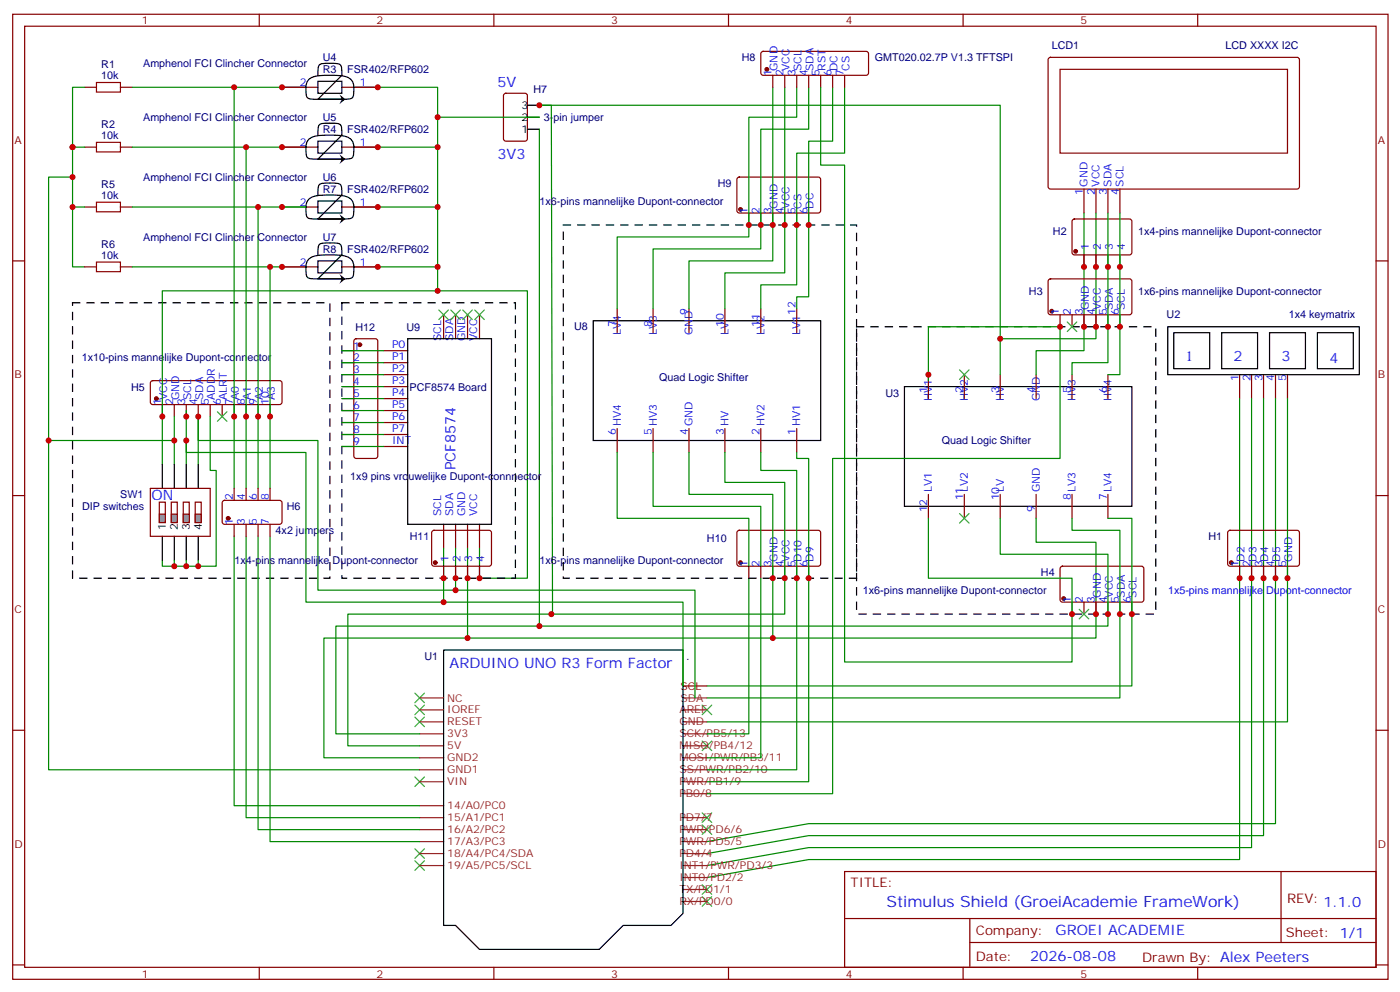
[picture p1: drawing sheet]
<svg xmlns="http://www.w3.org/2000/svg" width="413mm" height="292mm" viewBox="0 0 413 292" stroke-linecap="round" stroke-linejoin="round" font-family="sans-serif">
<g fill="none" stroke="#870000" stroke-width=".35">
<path d="M3.7 4.2h405.4v284.3h-405.4zM7.3 7.7h398.3v277.3h-398.3zM76.4 4.2v3.5M145.6 4.2v3.5M214.7 4.2v3.5M283.8 4.2v3.5M309.1 17.1l.5-.2 72.9 .1 .5 .6-.1 37.7-.6 .4-73-.1-.4-.6v-37.4zM353 4.2v3.5M24.9 25.7h3.5M35.5 25.7h3.5M83.1 25.7h10.6M100.8 25.7h10.5"/>
<path d="M312.4 20.4h67v24.7h-67zM24.9 43.4h3.5M35.5 43.4h3.5M83.1 43.4h10.6M100.8 43.4h10.5M319.5 55.7v7.1M323 55.7v7.1M326.5 55.7v7.1M330.1 55.7v7.1M3.7 76.9h3.6M24.9 61h3.5M24.9 78.6h3.5"/>
<path d="M35.5 61h3.5M35.5 78.6h3.5M83.1 61h10.6M83.1 78.6h10.6M100.8 61h10.5M100.8 78.6h10.5M316.2 64.7l.5-.2 16.5 .1 .4 .6-.1 9.5-.6 .4-16.5-.1-.5-.6v-9.2zM319.5 75.1v3.5M323 75.1v3.5M326.5 75.1v3.5M330.1 75.1v3.5M405.6 76.9h3.5"/>
<path d="M309.1 82.4l.5-.2h23.6l.4 .7-.1 9.4-.6 .4h-23.6l-.4-.7v-9.1zM312.4 92.7v3.6M315.9 92.7v3.6M319.5 92.7v3.6M323 92.7v3.6M326.5 92.7v3.6M330.1 92.7v3.6M44.5 112.4l.5-.3h37.4l.5 .3 .2 .5v5.6l-.2 .5-.5 .2h-37.4l-.5-.2-.2-.5v-5.6zM47.8 119.2v3.5M51.4 119.2v3.5M54.9 119.2v3.5M58.4 119.2v3.5"/>
<path d="M61.9 119.2v3.5M65.5 119.2v3.5M69 119.2v3.5M72.5 119.2v3.5M76.1 119.2v3.5M79.6 119.2v3.5M273.6 110.4v7M284.2 110.4v7M294.8 110.4v7M305.4 110.4v7M315.9 110.4v7M326.5 110.4v7"/>
<path d="M365.3 110.4v7M368.9 110.4v7M372.4 110.4v7M375.9 110.4v7M379.4 110.4v7M3.7 146h3.6M44.3 143.9h17.6v14.1h-17.6zM50.5 148h1.7v6h-1.7zM273.6 145.7v7M284.2 145.7v7M294.8 145.7v7M305.4 145.7v7"/>
<path d="M315.9 145.7v7M326.5 145.7v7M362 156.5l.5-.3 20 .1 .5 .7-.1 9.4-.6 .4h-20.1l-.4-.7v-9.1zM405.6 146h3.5M312.7 167l.4-.2 23.6 .1 .4 .6-.1 9.5-.6 .4-23.5-.1-.5-.6v-9.2zM315.9 177.4v3.5M319.5 177.4v3.5M323 177.4v3.5M326.5 177.4v3.5M330.1 177.4v3.5M333.6 177.4v3.5M365.3 166.8v3.6"/>
<path d="M368.9 166.8v3.6M372.4 166.8v3.6M375.9 166.8v3.6M379.4 166.8v3.6M3.7 215.2h3.6M405.6 215.2h3.5M248.9 256.8h156.7v28.2h-156.7zM377.5 256.8l.1 20.9M249 270.6h156.4M285.8 277.7h119.6M285.8 270.6v14.1M3.7 284.3h3.6"/>
<path d="M76.4 285v3.5M145.6 285v3.5M214.7 285v3.5M283.8 285v3.5M353 285v3.5M405.6 284.3h3.5"/>
</g>
<path d="M28.4 24.3h7.1v2.8h-7.1zM28.4 41.9h7.1v2.9h-7.1zM28.4 59.6h7.1v2.8h-7.1zM28.4 77.2h7.1v2.8h-7.1z" fill="none" stroke="#a10000" stroke-width=".35"/>
<g fill="none" stroke="#000" stroke-width=".35">
<path d="M91 23.4a8.8 8.8 0 0 1 6.2-1.2l3.1 .1a3.6 3.6 0 0 1 4 4.6 1.85 1.85 0 0 1-.5 1.9 1.85 1.85 0 0 1-1.9 .4h-8.2a4.9 4.9 0 0 1-3.1-.4 6.1 6.1 0 0 1 .4-5.4zM93.7 24h7.1v3.5h-7.1zM93.7 22.2a4.9 4.9 0 0 1 .4-3.1 11 11 0 0 1 6.2 0 4.9 4.9 0 0 1 .5 3.1l-7.1 7h7.1M93.7 39.8a4.9 4.9 0 0 1 .4-3.1 11 11 0 0 1 6.2 0 4.9 4.9 0 0 1 .5 3.1l-7.1 7.1h7.1M91 41a8.8 8.8 0 0 1 6.2-1.2l3.1 .1a3.6 3.6 0 0 1 4 4.6 1.85 1.85 0 0 1-.5 1.9 1.85 1.85 0 0 1-1.9 .5h-8.2a4.9 4.9 0 0 1-3.1-.5 6.1 6.1 0 0 1 .4-5.4zM91 58.7a8.8 8.8 0 0 1 6.2-1.2l3.1 .1a3.6 3.6 0 0 1 4 4.6 1.85 1.85 0 0 1-.5 1.9 1.85 1.85 0 0 1-1.9 .4h-8.2a4.9 4.9 0 0 1-3.1-.4 6.1 6.1 0 0 1 .4-5.4zM93.7 41.6h7.1v3.5h-7.1zM93.7 59.2h7.1v3.6h-7.1zM93.7 57.5a4.9 4.9 0 0 1 .4-3.1 11 11 0 0 1 6.2 0 4.9 4.9 0 0 1 .5 3.1l-7.1 7h7.1M91 76.3a8.8 8.8 0 0 1 6.2-1.2l3.1 .1a3.6 3.6 0 0 1 4 4.6 1.85 1.85 0 0 1-.5 1.9 1.85 1.85 0 0 1-1.9 .5h-8.2a4.9 4.9 0 0 1-3.1-.5 6.1 6.1 0 0 1 .4-5.4zM93.7 76.9h7.1v3.5h-7.1zM93.7 75.1a4.9 4.9 0 0 1 .4-3.1 11 11 0 0 1 6.2 0 4.9 4.9 0 0 1 .5 3.1l-7.1 7.1h7.1"/>
<path d="M344.2 96.3h56.4v14.1h-56.4zM345.9 98h10.6v10.6h-10.6zM360 98h10.6v10.6h-10.6zM374.2 98h10.5v10.6h-10.5zM388.3 98h10.6v10.6h-10.6zM266.6 113.9h67v35.3h-67zM47.8 136.8v7.1M51.4 136.8v7.1M54.9 136.8v7.1M58.4 136.8v7.1M47.8 158v7.1M51.4 158v7.1"/>
<path d="M54.9 158v7.1M58.4 158v7.1M130.7 191.5h70.6v77.6l-3.5 3.6h-14.1l-7.1 7h-35.3l-7-7h-3.6z"/>
</g>
<path d="M100 27.8l1.8 1.4-1.8 1.5 .8-1.5zM100 45.5l1.8 1.4-1.8 1.4 .8-1.4zM100 63.1l1.8 1.4-1.8 1.4 .8-1.4zM100 80.8l1.8 1.4-1.8 1.4 .8-1.4z" fill="#000"/>
<g fill="none" stroke="#008700" stroke-width=".35">
<path d="M24.9 25.7h-3.5v52.9h3.5M39 25.7h51.2M69 25.7v118.2M104.3 25.7h24.7v17.7h-24.7M159 31h135.8v79.4M21.4 52.2h-7.1v174.6h109.4M21.4 43.4h3.5M39 43.4h51.2M72.5 43.4v100.5M129 43.4v17.6M21.4 61h3.5M39 78.6h51.2"/>
<path d="M76.1 61v82.9M79.6 78.6v65.3M104.3 61h24.7v17.6h-24.7M129 78.6v7.1h-81.2v51.1M319.5 62.8v40.5h-14.1v7.1M323 62.8v37h-28.2M365.3 117.4v135.9h-127l-29.9 5.3M368.9 117.4v132.3h-130.6l-29.9 5.3M372.4 117.4v128.8h-134.1l-29.9 5.3M375.9 117.4v125.3h-137.6l-29.9 5.3M379.4 117.4v95.3h-171M51.4 122.7v7.1h-37.1"/>
<path d="M51.4 129.8v7M54.9 121v15.8M58.4 122.7v14.1M61.9 122.7v15.9h1.8v28.2h-15.9v-1.7M305.4 152.7v7.1h17.6v28.2h-227.5v35.3h28.2M315.9 152.7v3.5h14.2v49.4h-121.7M326.5 152.7h7.1v49.4h-125.2"/>
</g>
<path d="M21.4 89.2h75.8v81.2h-75.8zM252.4 96.3h88.2v84.6h-88.2z" fill="none" stroke="#000" stroke-width=".35" stroke-dasharray="2.1 2.1"/>
<g fill="#870000" stroke="#870000" stroke-width=".35">
<circle cx="362.9" cy="165.8" r=".53"/>
<circle cx="317" cy="74" r=".53"/>
<circle cx="310" cy="91.7" r=".53"/>
<circle cx="313.5" cy="176.4" r=".53"/>
<circle cx="46.1" cy="117.4" r=".53"/>
</g>
<g fill="none" stroke="#3c3" stroke-width=".35">
<path d="M314.5 94.9l2.9 2.8M317.4 94.9l-2.9 2.8M282.8 109l2.8 2.8M285.6 109l-2.8 2.8M64.1 121.3l2.8 2.8M66.9 121.3l-2.8 2.8M282.8 151.3l2.8 2.8M285.6 151.3l-2.8 2.8M318.1 179.5l2.8 2.9M320.9 179.5l-2.8 2.9M122.3 204.2l2.8 2.8M122.3 207.8l2.8 2.8"/>
<path d="M122.3 211.3l2.8 2.8M125.1 204.2l-2.8 2.8M125.1 207.8l-2.8 2.8M125.1 211.3l-2.8 2.8M206.9 207.8l2.9 2.8M206.9 218.3l2.9 2.9M209.8 207.8l-2.9 2.8M209.8 218.3l-2.9 2.9M122.3 228.9l2.8 2.8M125.1 228.9l-2.8 2.8M206.9 239.5l2.9 2.8M209.8 239.5l-2.9 2.8"/>
<path d="M122.3 250.1l2.8 2.8M122.3 253.6l2.8 2.8M125.1 250.1l-2.8 2.8M125.1 253.6l-2.8 2.8M206.9 243l2.9 2.9M209.8 243l-2.9 2.9M206.9 260.7l2.9 2.8M206.9 264.2l2.9 2.8M209.8 260.7l-2.9 2.8M209.8 264.2l-2.9 2.8"/>
</g>
<g fill="none" stroke="#8c2424" stroke-width=".35">
<path d="M123.7 219.7h7M123.7 216.2h7M123.7 212.7h7M123.7 209.2h7M123.7 205.6h7M201.3 219.7h7.1M201.3 216.2h7.1M201.3 212.7h7.1M201.3 209.2h7.1M123.7 230.3h7M123.7 226.8h7M123.7 223.3h7"/>
<path d="M123.7 237.4h7M201.3 233.9h7.1M201.3 230.3h7.1M201.3 226.8h7.1M201.3 223.3h7.1M123.7 255h7M123.7 251.5h7M123.7 248h7M123.7 244.4h7M123.7 240.9h7M201.3 258.6h7.1M201.3 255h7.1"/>
<path d="M201.3 251.5h7.1M201.3 248h7.1M201.3 244.4h7.1M201.3 240.9h7.1M201.3 265.6h7.1M201.3 262.1h7.1"/>
</g>
<path d="M201.3 205.6h7.1" fill="none" stroke="#933" stroke-width=".35"/>
<path d="M201.3 202.1h7.1" fill="none" stroke="#900" stroke-width=".35"/>
<path d="M50.5 151.5h1.7v2.5h-1.7z" fill="#999" stroke="#870000" stroke-width=".35"/>
<path d="M54 148h1.8v6h-1.8z" fill="none" stroke="#870000" stroke-width=".35"/>
<path d="M54 151.5h1.8v2.5h-1.8z" fill="#999" stroke="#870000" stroke-width=".35"/>
<path d="M57.5 148h1.8v6h-1.8z" fill="none" stroke="#870000" stroke-width=".35"/>
<path d="M57.5 151.5h1.8v2.5h-1.8z" fill="#999" stroke="#870000" stroke-width=".35"/>
<path d="M47 148h1.7v6h-1.7z" fill="none" stroke="#870000" stroke-width=".35"/>
<path d="M47 151.5h1.7v2.5h-1.7z" fill="#999" stroke="#870000" stroke-width=".35"/>
<g fill="none" stroke="#008700" stroke-width=".35">
<path d="M129 34.5h30M159 31h3.5l.3 149.9h-60.3v38.8h21.2M159 38.1v146.4M227.8 25.7v51.2h-24.7v14.1M231.3 25.7v54.7h-17.7v10.6M234.8 25.7v8.8h-14.1v35.3h-38.8v21.2M238.3 25.7v12.4h-14.1v35.2h-31.7v17.7M241.9 25.7v22.9h7v146.5h67v-24.7h-42.3v-17.7M245.4 25.7v15.9h-7.1v45.9h-3.5v3.5M248.9 25.7v19.4h-14.1v38.8h-10.6v7.1M39 61h51.2M326.5 62.8v44.1h-10.6v3.5"/>
<path d="M330.1 62.8v47.6h-3.6M129 85.7h26.4v84.7h-14.1v-8.9M100.8 103.3h12.3M100.8 106.9h12.3M100.8 110.4h12.3M100.8 113.9h12.3M100.8 117.4h12.3M273.6 112.1v-15.8h38.8v38.8h-67v98.8h-37M54.9 129.8v3.5h35.3v44.1h111.1v24.7M58.4 122.7v7.1h35.3v44.1h111.1v31.7M100.8 121h12.3M100.8 124.5h12.3"/>
<path d="M100.8 128h12.3M100.8 131.6h12.3M181.9 133.3v19.4h38.8v14.1M192.5 133.3v15.9h31.7v17.6M203.1 133.3v12.4h24.7v42.3M213.6 133.3v8.8h17.7v38.8h-68.8M224.2 133.3v5.3h10.6v88.2h-26.4M234.8 133.3v1.8h3.5v95.2h-29.9M69 158v79.4h54.7M72.5 158v82.9h51.2M76.1 158v86.4h47.6M79.6 158v90h44.1"/>
<path d="M294.8 152.7v10.6h31.7v21.2h-227.5v31.7h24.7M51.4 165.1v1.7M54.9 165.1v1.7M58.4 165.1v1.7M130.7 161.5v15.9M134.3 161.5v12.4M137.8 161.5v26.5M220.7 170.4v45.8h-12.3M224.2 170.4v52.9h-15.8"/>
</g>
<g fill="none" stroke="#870000" stroke-width=".35">
<path d="M224.5 15.3l.4-.2h30.4l.5 .2 .2 .5v5.7l-.3 .5-.4 .2h-30.4l-.5-.2-.2-.5v-5.7zM148.6 27.7l.5-.2h5.6l.7 .4v13l-.4 .6-5.9 .1-.7-.5v-12.9zM227.8 22.2v3.5M231.3 22.2v3.5M234.8 22.2v3.5M238.3 22.2v3.5M241.9 22.2v3.5M245.4 22.2v3.5M248.9 22.2v3.5M217.4 52.4l.5-.2h23.5l.5 .7-.1 9.4-.6 .5-23.6-.1-.4-.6v-9.2zM220.7 62.8v3.5M224.2 62.8v3.5"/>
<path d="M227.8 62.8v3.5M231.3 62.8v3.5M234.8 62.8v3.5M238.3 62.8v3.5M130.7 92.7v7.1M134.3 92.7v7.1M137.8 92.7v7.1M141.3 92.7v7.1M181.9 91v7M192.5 91v7M203.1 91v7M213.6 91v7"/>
<path d="M224.2 91v7M234.8 91v7M100.8 117.4h3.5M100.8 113.9h3.5M100.8 110.4h3.5M100.8 106.9h3.5M100.8 103.3h3.5M104.5 100l.5-.2h5.6l.5 .2 .2 .5v33.9l-.2 .5-.5 .2h-5.6l-.5-.3-.2-.4v-33.9zM113.1 117.4h7.1M113.1 113.9h7.1M113.1 110.4h7.1M113.1 106.9h7.1"/>
<path d="M113.1 103.3h7.1M100.8 131.6h3.5M100.8 128h3.5M100.8 124.5h3.5M100.8 121h3.5M113.1 131.6h7.1M113.1 128h7.1M113.1 124.5h7.1M113.1 121h7.1M181.9 126.3v7M192.5 126.3v7M203.1 126.3v7"/>
<path d="M213.6 126.3v7M224.2 126.3v7M234.8 126.3v7M65.7 147.6l.5-.2 16.5 .1 .4 .6-.1 6-.6 .4-16.5-.1-.4-.6v-5.7zM69 143.9v3.5M69 154.5v3.5M72.5 143.9v3.5M72.5 154.5v3.5M76.1 143.9v3.5M76.1 154.5v3.5M79.6 143.9v3.5M79.6 154.5v3.5"/>
<path d="M127.4 156.5l.5-.3 16.5 .1 .5 .7-.1 9.4-.7 .4h-16.5l-.4-.7v-9.1zM130.7 154.5v7M134.3 154.5v7M137.8 154.5v7M141.3 154.5v7M217.4 156.5l.5-.3 23.5 .1 .5 .7-.1 9.4-.6 .4h-23.6l-.4-.7v-9.1zM130.7 166.8v3.6M134.3 166.8v3.6M137.8 166.8v3.6M141.3 166.8v3.6M220.7 166.8v3.6M224.2 166.8v3.6"/>
<path d="M227.8 166.8v3.6M231.3 166.8v3.6M234.8 166.8v3.6M238.3 166.8v3.6"/>
</g>
<g fill="#870000" stroke="#870000" stroke-width=".35">
<circle cx="67.2" cy="152.7" r=".53"/>
<circle cx="218.2" cy="61.7" r=".53"/>
<circle cx="218.2" cy="165.8" r=".53"/>
<circle cx="226" cy="20.4" r=".53"/>
<circle cx="128.3" cy="165.8" r=".53"/>
<circle cx="106" cy="101.6" r=".53"/>
</g>
<path d="M155.4 31h3.6M155.4 38.1h3.6M155.4 34.5h3.6M120.2 99.8h24.7v54.7h-24.7zM174.8 94.5h67.1v35.3h-67.1z" fill="none" stroke="#000" stroke-width=".35"/>
<path d="M166 66.3h86.4v104.1h-86.4zM100.8 89.2h51.1v81.2h-51.1z" fill="none" stroke="#000" stroke-width=".35" stroke-dasharray="2.1 2.1"/>
<path d="M129.3 91.3l2.9 2.9M132.2 91.3l-2.9 2.9M132.9 91.3l2.8 2.9M135.7 91.3l-2.8 2.9M136.4 91.3l2.8 2.9M139.2 91.3l-2.8 2.9M139.9 91.3l2.8 2.9M142.7 91.3l-2.8 2.9" fill="none" stroke="#3c3" stroke-width=".35"/>
<g fill="#c00">
<circle cx="379.4" cy="170.4" r=".88"/>
<circle cx="375.9" cy="170.4" r=".88"/>
<circle cx="372.4" cy="170.4" r=".88"/>
<circle cx="368.9" cy="170.4" r=".88"/>
<circle cx="365.3" cy="170.4" r=".88"/>
<circle cx="21.4" cy="43.4" r=".88"/>
<circle cx="21.4" cy="61" r=".88"/>
<circle cx="319.5" cy="96.3" r=".88"/>
<circle cx="294.8" cy="99.8" r=".88"/>
<circle cx="51.4" cy="166.8" r=".88"/>
<circle cx="58.4" cy="166.8" r=".88"/>
<circle cx="54.9" cy="166.8" r=".88"/>
<circle cx="159" cy="31" r=".88"/>
<circle cx="333.6" cy="180.9" r=".88"/>
<circle cx="330.1" cy="180.9" r=".88"/>
<circle cx="326.5" cy="180.9" r=".88"/>
<circle cx="323" cy="180.9" r=".88"/>
<circle cx="234.8" cy="170.4" r=".88"/>
<circle cx="238.3" cy="170.4" r=".88"/>
<circle cx="162.5" cy="180.9" r=".88"/>
<circle cx="231.3" cy="170.4" r=".88"/>
<circle cx="227.8" cy="188" r=".88"/>
<circle cx="227.8" cy="170.4" r=".88"/>
<circle cx="220.7" cy="66.3" r=".88"/>
<circle cx="224.2" cy="66.3" r=".88"/>
<circle cx="227.8" cy="66.3" r=".88"/>
<circle cx="231.3" cy="66.3" r=".88"/>
<circle cx="234.8" cy="66.3" r=".88"/>
<circle cx="238.3" cy="66.3" r=".88"/>
<circle cx="315.9" cy="180.9" r=".88"/>
<circle cx="312.4" cy="96.3" r=".88"/>
<circle cx="273.6" cy="110.4" r=".88"/>
<circle cx="326.5" cy="96.3" r=".88"/>
<circle cx="330.1" cy="96.3" r=".88"/>
<circle cx="319.5" cy="78.6" r=".88"/>
<circle cx="326.5" cy="78.6" r=".88"/>
<circle cx="330.1" cy="78.6" r=".88"/>
<circle cx="323" cy="78.6" r=".88"/>
<circle cx="323" cy="96.3" r=".88"/>
<circle cx="111.3" cy="25.7" r=".88"/>
<circle cx="83.1" cy="25.7" r=".88"/>
<circle cx="111.3" cy="43.4" r=".88"/>
<circle cx="83.1" cy="43.4" r=".88"/>
<circle cx="111.3" cy="61" r=".88"/>
<circle cx="83.1" cy="61" r=".88"/>
<circle cx="111.3" cy="78.6" r=".88"/>
<circle cx="83.1" cy="78.6" r=".88"/>
<circle cx="79.6" cy="122.7" r=".88"/>
<circle cx="76.1" cy="122.7" r=".88"/>
<circle cx="72.5" cy="122.7" r=".88"/>
<circle cx="69" cy="122.7" r=".88"/>
<circle cx="54.9" cy="122.7" r=".88"/>
<circle cx="47.8" cy="122.7" r=".88"/>
<circle cx="129" cy="43.4" r=".88"/>
<circle cx="129" cy="61" r=".88"/>
<circle cx="14.3" cy="129.8" r=".88"/>
<circle cx="159" cy="184.5" r=".88"/>
<circle cx="137.8" cy="188" r=".88"/>
<circle cx="134.3" cy="173.9" r=".88"/>
<circle cx="130.7" cy="177.4" r=".88"/>
<circle cx="129" cy="34.5" r=".88"/>
<circle cx="21.4" cy="52.2" r=".88"/>
<circle cx="69" cy="25.7" r=".88"/>
<circle cx="79.6" cy="78.6" r=".88"/>
<circle cx="76.1" cy="61" r=".88"/>
<circle cx="72.5" cy="43.4" r=".88"/>
<circle cx="129" cy="78.6" r=".88"/>
<circle cx="129" cy="85.7" r=".88"/>
<circle cx="54.9" cy="129.8" r=".88"/>
<circle cx="58.4" cy="122.7" r=".88"/>
<circle cx="51.4" cy="129.8" r=".88"/>
<circle cx="137.8" cy="170.4" r=".88"/>
<circle cx="134.3" cy="170.4" r=".88"/>
<circle cx="130.7" cy="170.4" r=".88"/>
<circle cx="141.3" cy="170.4" r=".88"/>
</g>
<text font-size="4.6" fill="#00f" x="261.3" y="267.4">Stimulus Shield (GroeiAcademie FrameWork)</text>
<g font-size="4.2" fill="#00f">
<text x="146.6" y="25.7">5V</text>
<text x="146.6" y="46.9">3V3</text>
<text x="349.5" y="106.4">1</text>
<text x="363.6" y="106.4">2</text>
<text x="377.7" y="106.4">3</text>
<text x="391.8" y="106.9">4</text>
<text x="134.3" y="138.6" transform="rotate(-90 134.3 138.6)">PCF8574</text>
<text x="44.7" y="147.4">ON</text>
<text x="132.5" y="196.8">ARDUINO UNO R3 Form Factor</text>
<text x="390" y="267.4">1.1.0</text>
<text x="311.1" y="275.6">GROEI ACADEMIE</text>
<text x="303.6" y="283.2">2026-08-08</text>
</g>
<g font-size="3.9" fill="#800">
<text x="250.7" y="261.4">TITLE:</text>
<text x="379.3" y="266">REV:</text>
<text x="287.6" y="275.6">Company:</text>
<text x="379" y="276.2">Sheet: 1/1</text>
<text x="287.6" y="283.2">Date:</text>
<text x="336.6" y="283.3">Drawn By: Alex Peeters</text>
</g>
<g font-size="3.2" fill="#800">
<text x="41.8" y="7.2">1</text>
<text x="111" y="7.2">2</text>
<text x="180.1" y="7.2">3</text>
<text x="249.3" y="7.2">4</text>
<text x="318.4" y="7.2">5</text>
<text x="4.3" y="42.3">A</text>
<text x="406.1" y="42.3">A</text>
<text x="4.3" y="111.4">B</text>
<text x="406.1" y="111.4">B</text>
<text x="4.3" y="180.6">C</text>
<text x="406.1" y="180.6">C</text>
<text x="4.3" y="249.7">D</text>
<text x="406.1" y="249.7">D</text>
<text x="41.8" y="288">1</text>
<text x="111" y="288">2</text>
<text x="180.1" y="288">3</text>
<text x="249.3" y="288">4</text>
<text x="318.4" y="288">5</text>
</g>
<g font-size="3.2" fill="#000080">
<text x="310" y="14.4">LCD1</text>
<text x="361.2" y="14.4">LCD XXXX I2C</text>
<text x="29.9" y="23.2">10k</text>
<text x="29.9" y="20.1">R1</text>
<text x="42.2" y="19.7">Amphenol FCI Clincher Connector</text>
<text x="95.1" y="21.6">R3</text>
<text x="95.1" y="18">U4</text>
<text x="102.3" y="21.6">FSR402/RFP602</text>
<text x="218.6" y="18">H8</text>
<text x="257.8" y="18">GMT020.02.7P V1.3 TFTSPI</text>
<text x="157.2" y="27.5">H7</text>
<text x="42.2" y="35.6">Amphenol FCI Clincher Connector</text>
<text x="95.1" y="35.7">U5</text>
<text x="160.3" y="35.7">3-pin jumper</text>
<text x="29.9" y="40.9">10k</text>
<text x="29.9" y="37.7">R2</text>
<text x="95.1" y="39.2">R4</text>
<text x="102.3" y="39.2">FSR402/RFP602</text>
<text x="42.2" y="53.2">Amphenol FCI Clincher Connector</text>
<text x="95.1" y="53.3">U6</text>
<text x="29.9" y="58.5">10k</text>
<text x="29.9" y="55.4">R5</text>
<text x="95.1" y="56.9">R7</text>
<text x="102.3" y="56.9">FSR402/RFP602</text>
<text x="211.5" y="55.1">H9</text>
<text x="159" y="60.4">1x6-pins mannelijke Dupont-connector</text>
<text x="42.2" y="70.9">Amphenol FCI Clincher Connector</text>
<text x="95.1" y="70.9">U7</text>
<text x="310.3" y="69.2">H2</text>
<text x="335.4" y="69.2">1x4-pins mannelijke Dupont-connector</text>
<text x="29.9" y="76.2">10k</text>
<text x="29.9" y="73">R6</text>
<text x="95.1" y="74.5">R8</text>
<text x="102.3" y="74.5">FSR402/RFP602</text>
<text x="303.3" y="86.8">H3</text>
<text x="335.4" y="86.8">1x6-pins mannelijke Dupont-connector</text>
<text x="343.8" y="93.8">U2</text>
<text x="379.8" y="93.8">1x4 keymatrix</text>
<text x="104.8" y="97.4">H12</text>
<text x="119.8" y="97.4">U9</text>
<text x="169.2" y="97.3">U8</text>
<text x="24.1" y="106.3">1x10-pins mannelijke Dupont-connector</text>
<text x="194.2" y="112.1">Quad Logic Shifter</text>
<text x="38.7" y="115.1">H5</text>
<text x="120.7" y="115.1">PCF8574 Board</text>
<text x="260.9" y="116.8">U3</text>
<text x="277.5" y="130.9">Quad Logic Shifter</text>
<text x="103.2" y="141.5">1x9 pins vrouwelijke Dupont-connnector</text>
<text x="35.5" y="146.8">SW1</text>
<text x="24.2" y="150.3">DIP switches</text>
<text x="84.5" y="150.3">H6</text>
<text x="81.2" y="157.4">4x2 jumpers</text>
<text x="120.8" y="159.2">H11</text>
<text x="208.4" y="159.8">H10</text>
<text x="356.2" y="159.1">H1</text>
<text x="69.1" y="166.2">1x4-pins mannelijke Dupont-connector</text>
<text x="159" y="166.2">1x6-pins mannelijke Dupont-connector</text>
<text x="306.8" y="169.7">H4</text>
<text x="254.3" y="175">1x6-pins mannelijke Dupont-connector</text>
<text x="125.1" y="194.3">U1</text>
<text x="202.3" y="194.3">.</text>
</g>
<g font-size="3.2" fill="#00f">
<text x="227.4" y="22.4" transform="rotate(-90 227.4 22.4)">1</text>
<text x="229.2" y="20.9" transform="rotate(-90 229.2 20.9)">GND</text>
<text x="230.9" y="22.4" transform="rotate(-90 230.9 22.4)">2</text>
<text x="232.7" y="20.9" transform="rotate(-90 232.7 20.9)">VCC</text>
<text x="234.5" y="22.4" transform="rotate(-90 234.5 22.4)">3</text>
<text x="236.2" y="20.9" transform="rotate(-90 236.2 20.9)">SCL</text>
<text x="238" y="22.4" transform="rotate(-90 238 22.4)">4</text>
<text x="239.7" y="20.9" transform="rotate(-90 239.7 20.9)">SDA</text>
<text x="241.5" y="22.4" transform="rotate(-90 241.5 22.4)">5</text>
<text x="243.3" y="20.9" transform="rotate(-90 243.3 20.9)">RST</text>
<text x="245" y="22.4" transform="rotate(-90 245 22.4)">6</text>
<text x="246.8" y="20.9" transform="rotate(-90 246.8 20.9)">DC</text>
<text x="248.6" y="22.4" transform="rotate(-90 248.6 22.4)">7</text>
<text x="250.3" y="20.9" transform="rotate(-90 250.3 20.9)">CS</text>
<text x="88.4" y="25.4">2</text>
<text x="106" y="25.4">1</text>
<text x="88.4" y="43">2</text>
<text x="106" y="43">1</text>
<text x="319.1" y="57.5" transform="rotate(-90 319.1 57.5)">1</text>
<text x="320.5" y="55" transform="rotate(-90 320.5 55)">GND</text>
<text x="322.7" y="57.5" transform="rotate(-90 322.7 57.5)">2</text>
<text x="324.1" y="55" transform="rotate(-90 324.1 55)">VCC</text>
<text x="326.2" y="57.5" transform="rotate(-90 326.2 57.5)">3</text>
<text x="327.6" y="55" transform="rotate(-90 327.6 55)">SDA</text>
<text x="329.7" y="57.5" transform="rotate(-90 329.7 57.5)">4</text>
<text x="331.1" y="55" transform="rotate(-90 331.1 55)">SCL</text>
<text x="88.4" y="60.6">2</text>
<text x="106" y="60.6">1</text>
<text x="220.3" y="62.9" transform="rotate(-90 220.3 62.9)">1</text>
<text x="223.9" y="62.9" transform="rotate(-90 223.9 62.9)">2</text>
<text x="227.4" y="62.9" transform="rotate(-90 227.4 62.9)">3</text>
<text x="229.2" y="61.5" transform="rotate(-90 229.2 61.5)">GND</text>
<text x="230.9" y="62.9" transform="rotate(-90 230.9 62.9)">4</text>
<text x="232.7" y="61.5" transform="rotate(-90 232.7 61.5)">VCC</text>
<text x="234.5" y="62.9" transform="rotate(-90 234.5 62.9)">5</text>
<text x="236.2" y="61.5" transform="rotate(-90 236.2 61.5)">CS</text>
<text x="238" y="62.9" transform="rotate(-90 238 62.9)">6</text>
<text x="239.7" y="61.5" transform="rotate(-90 239.7 61.5)">DC</text>
<text x="320.9" y="73.8" transform="rotate(-90 320.9 73.8)">1</text>
<text x="324.4" y="73.8" transform="rotate(-90 324.4 73.8)">2</text>
<text x="327.9" y="73.8" transform="rotate(-90 327.9 73.8)">3</text>
<text x="331.5" y="73.8" transform="rotate(-90 331.5 73.8)">4</text>
<text x="88.4" y="78.3">2</text>
<text x="106" y="78.3">1</text>
<text x="202.7" y="92.7" transform="rotate(-90 202.7 92.7)">9</text>
<text x="234.5" y="92.7" transform="rotate(-90 234.5 92.7)">12</text>
<text x="312.1" y="92.9" transform="rotate(-90 312.1 92.9)">1</text>
<text x="315.6" y="92.9" transform="rotate(-90 315.6 92.9)">2</text>
<text x="319.1" y="92.9" transform="rotate(-90 319.1 92.9)">3</text>
<text x="320.9" y="91.4" transform="rotate(-90 320.9 91.4)">GND</text>
<text x="322.7" y="92.9" transform="rotate(-90 322.7 92.9)">4</text>
<text x="324.4" y="91.4" transform="rotate(-90 324.4 91.4)">VCC</text>
<text x="326.2" y="92.9" transform="rotate(-90 326.2 92.9)">5</text>
<text x="327.9" y="91.4" transform="rotate(-90 327.9 91.4)">SDA</text>
<text x="329.7" y="92.9" transform="rotate(-90 329.7 92.9)">6</text>
<text x="331.5" y="91.4" transform="rotate(-90 331.5 91.4)">SCL</text>
<text x="130" y="100.5" transform="rotate(-90 130 100.5)">SCL</text>
<text x="133.6" y="100.5" transform="rotate(-90 133.6 100.5)">SDA</text>
<text x="137.1" y="100.5" transform="rotate(-90 137.1 100.5)">GND</text>
<text x="140.6" y="100.5" transform="rotate(-90 140.6 100.5)">VCC</text>
<text x="181.5" y="96.3" transform="rotate(-90 181.5 96.3)">7</text>
<text x="183" y="98.7" transform="rotate(-90 183 98.7)">LV4</text>
<text x="192.1" y="96.3" transform="rotate(-90 192.1 96.3)">8</text>
<text x="193.5" y="98.7" transform="rotate(-90 193.5 98.7)">LV3</text>
<text x="204.1" y="98.7" transform="rotate(-90 204.1 98.7)">GND</text>
<text x="213.3" y="96.3" transform="rotate(-90 213.3 96.3)">10</text>
<text x="214.7" y="98.7" transform="rotate(-90 214.7 98.7)">LV</text>
<text x="223.9" y="96.3" transform="rotate(-90 223.9 96.3)">11</text>
<text x="225.3" y="98.7" transform="rotate(-90 225.3 98.7)">LV2</text>
<text x="235.9" y="98.7" transform="rotate(-90 235.9 98.7)">LV1</text>
<text x="104.1" y="103">1</text>
<text x="104.1" y="106.5">2</text>
<text x="115.6" y="106.2">P1</text>
<text x="115.6" y="102.6">P0</text>
<text x="104.1" y="110">3</text>
<text x="104.1" y="113.6">4</text>
<text x="115.6" y="113.2">P3</text>
<text x="115.6" y="109.7">P2</text>
<text x="365" y="112.1" transform="rotate(-90 365 112.1)">1</text>
<text x="368.5" y="112.1" transform="rotate(-90 368.5 112.1)">2</text>
<text x="372" y="112.1" transform="rotate(-90 372 112.1)">3</text>
<text x="375.6" y="112.1" transform="rotate(-90 375.6 112.1)">4</text>
<text x="379.1" y="112.1" transform="rotate(-90 379.1 112.1)">5</text>
<text x="47.5" y="119.4" transform="rotate(-90 47.5 119.4)">1</text>
<text x="49.2" y="117.9" transform="rotate(-90 49.2 117.9)">VCC</text>
<text x="51" y="119.4" transform="rotate(-90 51 119.4)">2</text>
<text x="52.8" y="117.9" transform="rotate(-90 52.8 117.9)">GND</text>
<text x="54.5" y="119.4" transform="rotate(-90 54.5 119.4)">3</text>
<text x="56.3" y="117.9" transform="rotate(-90 56.3 117.9)">SCL</text>
<text x="58.1" y="119.4" transform="rotate(-90 58.1 119.4)">4</text>
<text x="59.8" y="117.9" transform="rotate(-90 59.8 117.9)">SDA</text>
<text x="61.6" y="119.4" transform="rotate(-90 61.6 119.4)">5</text>
<text x="63.4" y="117.9" transform="rotate(-90 63.4 117.9)">ADDR</text>
<text x="65.1" y="119.4" transform="rotate(-90 65.1 119.4)">6</text>
<text x="66.9" y="117.9" transform="rotate(-90 66.9 117.9)">ALRT</text>
<text x="68.7" y="119.4" transform="rotate(-90 68.7 119.4)">7</text>
<text x="70.4" y="117.9" transform="rotate(-90 70.4 117.9)">A0</text>
<text x="72.2" y="119.4" transform="rotate(-90 72.2 119.4)">8</text>
<text x="73.9" y="117.9" transform="rotate(-90 73.9 117.9)">A1</text>
<text x="75.7" y="119.4" transform="rotate(-90 75.7 119.4)">9</text>
<text x="77.5" y="117.9" transform="rotate(-90 77.5 117.9)">A2</text>
<text x="79.2" y="119.4" transform="rotate(-90 79.2 119.4)">10</text>
<text x="81" y="117.9" transform="rotate(-90 81 117.9)">A3</text>
<text x="104.1" y="117.1">5</text>
<text x="115.6" y="116.7">P4</text>
<text x="273.3" y="115.7" transform="rotate(-90 273.3 115.7)">1</text>
<text x="274.7" y="118.1" transform="rotate(-90 274.7 118.1)">HV1</text>
<text x="283.8" y="115.7" transform="rotate(-90 283.8 115.7)">2</text>
<text x="285.3" y="118.1" transform="rotate(-90 285.3 118.1)">HV2</text>
<text x="294.4" y="115.7" transform="rotate(-90 294.4 115.7)">3</text>
<text x="295.8" y="118.1" transform="rotate(-90 295.8 118.1)">HV</text>
<text x="305" y="115.7" transform="rotate(-90 305 115.7)">4</text>
<text x="306.4" y="118.1" transform="rotate(-90 306.4 118.1)">GND</text>
<text x="315.6" y="115.7" transform="rotate(-90 315.6 115.7)">5</text>
<text x="317" y="118.1" transform="rotate(-90 317 118.1)">HV3</text>
<text x="326.2" y="115.7" transform="rotate(-90 326.2 115.7)">6</text>
<text x="327.6" y="118.1" transform="rotate(-90 327.6 118.1)">HV4</text>
<text x="104.1" y="120.6">6</text>
<text x="104.1" y="124.1">7</text>
<text x="115.6" y="123.8">P6</text>
<text x="115.6" y="120.3">P5</text>
<text x="183" y="125.6" transform="rotate(-90 183 125.6)">HV4</text>
<text x="193.5" y="125.6" transform="rotate(-90 193.5 125.6)">HV3</text>
<text x="204.1" y="125.6" transform="rotate(-90 204.1 125.6)">GND</text>
<text x="214.7" y="125.6" transform="rotate(-90 214.7 125.6)">HV</text>
<text x="225.3" y="125.6" transform="rotate(-90 225.3 125.6)">HV2</text>
<text x="235.9" y="125.6" transform="rotate(-90 235.9 125.6)">HV1</text>
<text x="104.1" y="127.7">8</text>
<text x="104.1" y="131.2">9</text>
<text x="115.6" y="130.8">INT</text>
<text x="115.6" y="127.3">P7</text>
<text x="181.5" y="128" transform="rotate(-90 181.5 128)">6</text>
<text x="192.1" y="128" transform="rotate(-90 192.1 128)">5</text>
<text x="202.7" y="128" transform="rotate(-90 202.7 128)">4</text>
<text x="213.3" y="128" transform="rotate(-90 213.3 128)">3</text>
<text x="223.9" y="128" transform="rotate(-90 223.9 128)">2</text>
<text x="234.5" y="128" transform="rotate(-90 234.5 128)">1</text>
<text x="68.7" y="147.2" transform="rotate(-90 68.7 147.2)">2</text>
<text x="72.2" y="147.2" transform="rotate(-90 72.2 147.2)">4</text>
<text x="75.7" y="147.2" transform="rotate(-90 75.7 147.2)">6</text>
<text x="79.2" y="147.2" transform="rotate(-90 79.2 147.2)">8</text>
<text x="274.7" y="145" transform="rotate(-90 274.7 145)">LV1</text>
<text x="283.8" y="147.4" transform="rotate(-90 283.8 147.4)">11</text>
<text x="285.3" y="145" transform="rotate(-90 285.3 145)">LV2</text>
<text x="294.4" y="147.4" transform="rotate(-90 294.4 147.4)">10</text>
<text x="295.8" y="145" transform="rotate(-90 295.8 145)">LV</text>
<text x="306.4" y="145" transform="rotate(-90 306.4 145)">GND</text>
<text x="315.6" y="147.4" transform="rotate(-90 315.6 147.4)">8</text>
<text x="317" y="145" transform="rotate(-90 317 145)">LV3</text>
<text x="326.2" y="147.4" transform="rotate(-90 326.2 147.4)">7</text>
<text x="327.6" y="145" transform="rotate(-90 327.6 145)">LV4</text>
<text x="68.7" y="154.7" transform="rotate(-90 68.7 154.7)">1</text>
<text x="72.2" y="154.7" transform="rotate(-90 72.2 154.7)">3</text>
<text x="75.7" y="154.7" transform="rotate(-90 75.7 154.7)">5</text>
<text x="79.2" y="154.7" transform="rotate(-90 79.2 154.7)">7</text>
<text x="130" y="152" transform="rotate(-90 130 152)">SCL</text>
<text x="133.6" y="152" transform="rotate(-90 133.6 152)">SDA</text>
<text x="137.1" y="152" transform="rotate(-90 137.1 152)">GND</text>
<text x="140.6" y="152" transform="rotate(-90 140.6 152)">VCC</text>
<text x="273.3" y="151" transform="rotate(-90 273.3 151)">12</text>
<text x="305" y="151" transform="rotate(-90 305 151)">9</text>
<text x="132.2" y="165.5" transform="rotate(-90 132.2 165.5)">1</text>
<text x="135.7" y="165.5" transform="rotate(-90 135.7 165.5)">2</text>
<text x="139.2" y="165.5" transform="rotate(-90 139.2 165.5)">3</text>
<text x="142.7" y="165.5" transform="rotate(-90 142.7 165.5)">4</text>
<text x="220.3" y="167" transform="rotate(-90 220.3 167)">1</text>
<text x="223.9" y="167" transform="rotate(-90 223.9 167)">2</text>
<text x="227.4" y="167" transform="rotate(-90 227.4 167)">3</text>
<text x="229.2" y="165.5" transform="rotate(-90 229.2 165.5)">GND</text>
<text x="230.9" y="167" transform="rotate(-90 230.9 167)">4</text>
<text x="232.7" y="165.5" transform="rotate(-90 232.7 165.5)">VCC</text>
<text x="234.5" y="167" transform="rotate(-90 234.5 167)">5</text>
<text x="236.2" y="165.5" transform="rotate(-90 236.2 165.5)">D10</text>
<text x="238" y="167" transform="rotate(-90 238 167)">6</text>
<text x="239.7" y="165.5" transform="rotate(-90 239.7 165.5)">D9</text>
<text x="365" y="167" transform="rotate(-90 365 167)">1</text>
<text x="366.7" y="165.5" transform="rotate(-90 366.7 165.5)">D2</text>
<text x="368.5" y="167" transform="rotate(-90 368.5 167)">2</text>
<text x="370.3" y="165.5" transform="rotate(-90 370.3 165.5)">D3</text>
<text x="372" y="167" transform="rotate(-90 372 167)">3</text>
<text x="373.8" y="165.5" transform="rotate(-90 373.8 165.5)">D4</text>
<text x="375.6" y="167" transform="rotate(-90 375.6 167)">4</text>
<text x="377.3" y="165.5" transform="rotate(-90 377.3 165.5)">D5</text>
<text x="379.1" y="167" transform="rotate(-90 379.1 167)">5</text>
<text x="380.9" y="165.5" transform="rotate(-90 380.9 165.5)">GND</text>
<text x="315.6" y="177.6" transform="rotate(-90 315.6 177.6)">1</text>
<text x="319.1" y="177.6" transform="rotate(-90 319.1 177.6)">2</text>
<text x="322.7" y="177.6" transform="rotate(-90 322.7 177.6)">3</text>
<text x="324.4" y="176.1" transform="rotate(-90 324.4 176.1)">GND</text>
<text x="326.2" y="177.6" transform="rotate(-90 326.2 177.6)">4</text>
<text x="327.9" y="176.1" transform="rotate(-90 327.9 176.1)">VCC</text>
<text x="329.7" y="177.6" transform="rotate(-90 329.7 177.6)">5</text>
<text x="331.5" y="176.1" transform="rotate(-90 331.5 176.1)">SDA</text>
<text x="333.2" y="177.6" transform="rotate(-90 333.2 177.6)">6</text>
<text x="335" y="176.1" transform="rotate(-90 335 176.1)">SCL</text>
<text x="344.2" y="175">1x5-pins mannelijke Dupont-connector</text>
</g>
<g font-size="3.2">
<text x="153.7" y="32.1">3</text>
<text x="153.7" y="35.6">2</text>
<text x="153.7" y="39.1">1</text>
<text x="48.9" y="156.2" transform="rotate(-90 48.9 156.2)">1</text>
<text x="52.4" y="156.2" transform="rotate(-90 52.4 156.2)">2</text>
<text x="56" y="156.2" transform="rotate(-90 56 156.2)">3</text>
<text x="59.5" y="156.2" transform="rotate(-90 59.5 156.2)">4</text>
</g>
<text font-size="3.2" fill="#900" x="200.6" y="203.2">SCL</text>
<g font-size="3.2" fill="#8d2323">
<text x="131.8" y="206.7">NC</text>
<text x="131.8" y="213.7">RESET</text>
<text x="131.8" y="210.2">IOREF</text>
<text x="200.2" y="213.7">GND</text>
<text x="200.2" y="210.2">AREF</text>
<text x="131.8" y="220.8">5V</text>
<text x="131.8" y="217.3">3V3</text>
<text x="200.2" y="220.8">MISO/PB4/12</text>
<text x="200.2" y="217.3">SCK/PB5/13</text>
<text x="131.8" y="227.9">GND1</text>
<text x="131.8" y="224.3">GND2</text>
<text x="200.2" y="227.9">SS/PWR/PB2/10</text>
<text x="200.2" y="224.3">MOSI/PWR/PB3/11</text>
<text x="131.8" y="231.4">VIN</text>
<text x="200.2" y="231.4">PWR/PB1/9</text>
<text x="131.8" y="238.4">14/A0/PC0</text>
<text x="200.2" y="234.9">PB0/8</text>
<text x="131.8" y="245.5">16/A2/PC2</text>
<text x="131.8" y="242">15/A1/PC1</text>
<text x="200.2" y="245.5">PWR/PD6/6</text>
<text x="200.2" y="242">PD7/7</text>
<text x="131.8" y="249">17/A3/PC3</text>
<text x="200.2" y="249">PWR/PD5/5</text>
<text x="131.8" y="256.1">19/A5/PC5/SCL</text>
<text x="131.8" y="252.6">18/A4/PC4/SDA</text>
<text x="200.2" y="256.1">INT1/PWR/PD3/3</text>
<text x="200.2" y="252.6">PD4/4</text>
<text x="200.2" y="263.1">TX/PD1/1</text>
<text x="200.2" y="259.6">INT0/PD2/2</text>
<text x="200.2" y="266.7">RX/PD0/0</text>
</g>
<text font-size="3.2" fill="#933" x="200.6" y="206.7">SDA</text>
</svg>
